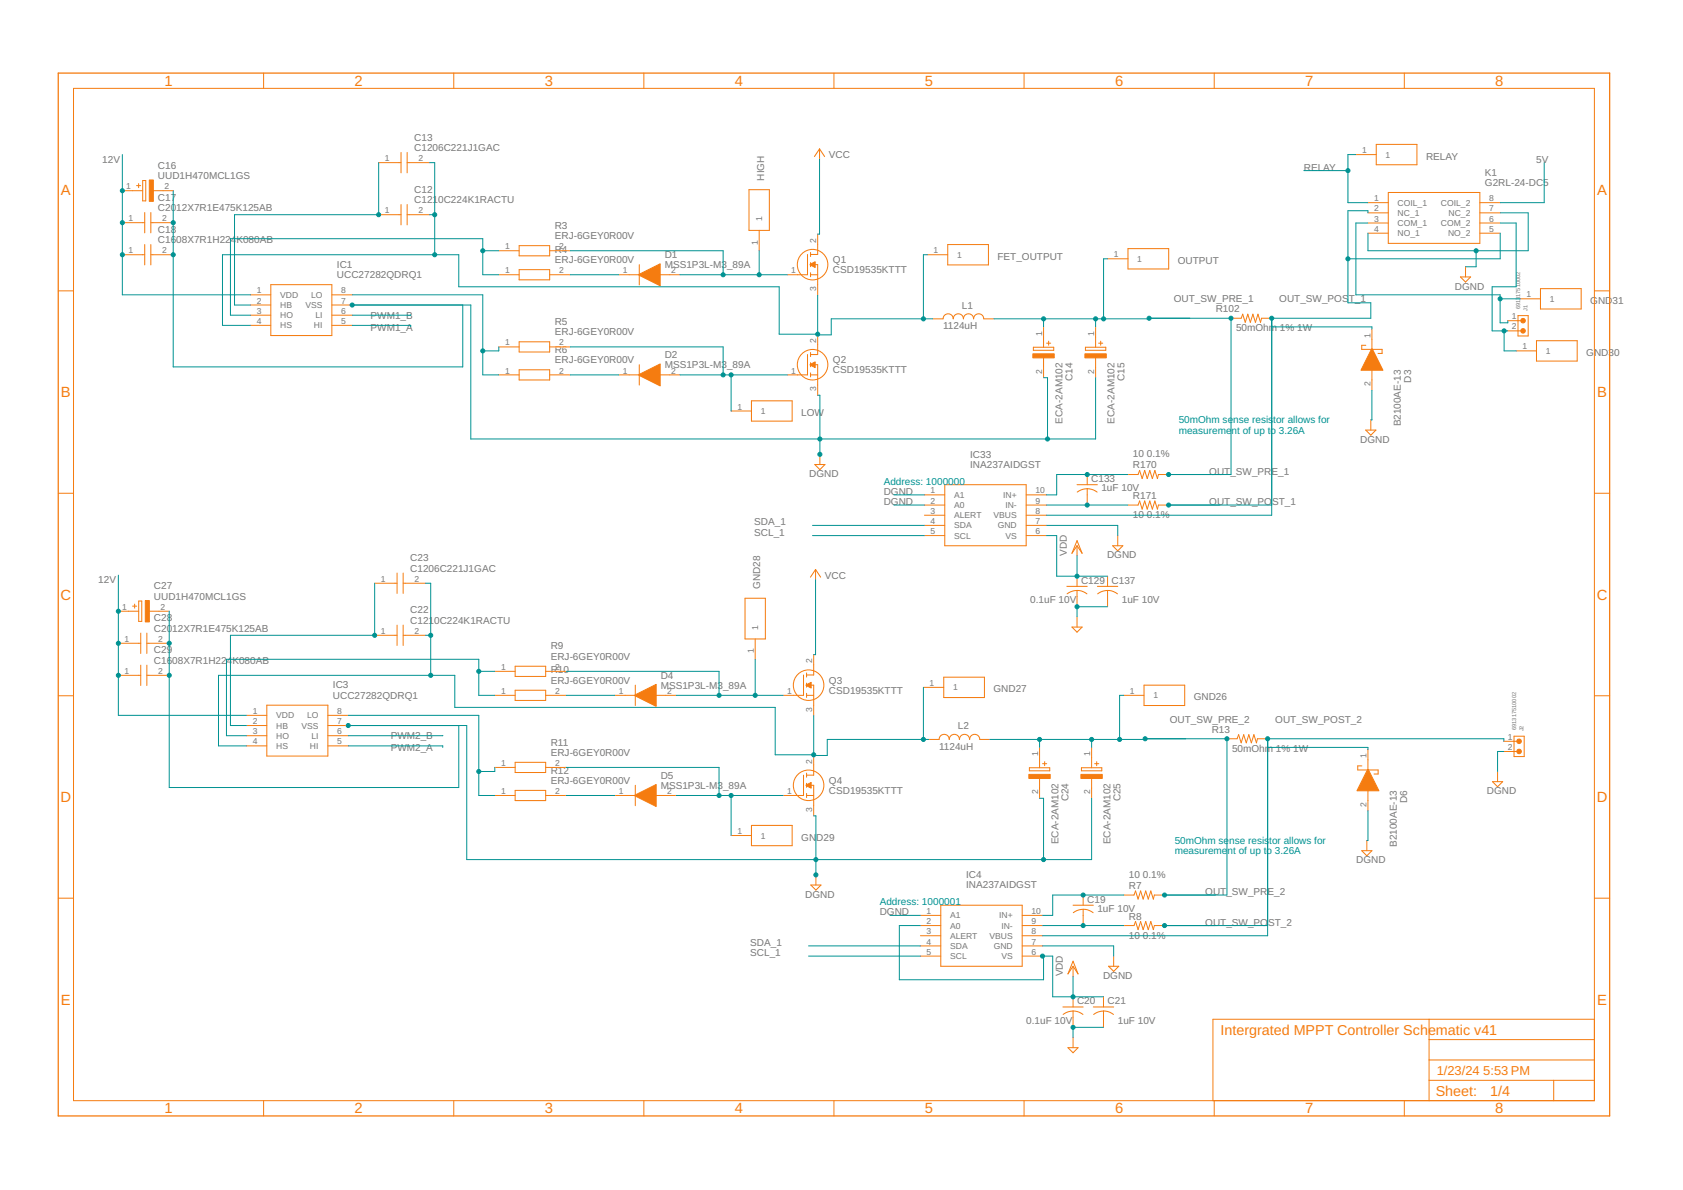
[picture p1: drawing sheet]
<svg xmlns="http://www.w3.org/2000/svg" width="420mm" height="297mm" viewBox="0 0 420 297" stroke-linecap="round" stroke-linejoin="round" font-family="sans-serif">
<g fill="none" stroke="#f57c10" stroke-width=".25">
<path d="M65.8 18.2v3.9M113.3 18.2v3.9M160.7 18.2v3.9M208.2 18.2v3.9M255.7 18.2v3.9M303.1 18.2v3.9M350.6 18.2v3.9M18.4 22.1h379.6v252.6h-379.6zM100.1 38.1v5M101.6 38.1v5M204.6 37.2l1.3 1.9M204.6 37.2l-1.3 1.9"/>
<path d="M204.6 37.2v2.5M338.5 38.6h5.1M343.6 36h10.1v5.1h-10.1zM30.5 47.6h5.1M30.5 55.6h5.6M34.1 46.3h1M34.6 45.8v1M35.6 45.1h.8v5h-.8zM36.1 53v5.1M37.7 53v5.1M37.7 55.6h5.5M38.2 47.6h5"/>
<path d="M94.5 53.6h5.6M94.5 40.6h5.6M100.1 51.1v5M101.6 51.1v5M101.6 53.6h5.6M101.6 40.6h5.6M187 47.3h5.1v10.2h-5.1zM189.5 57.5v5.1M204.1 58.4v5.1h-1.7M341.5 50.6h5.1M341.5 53.1h5.1M341.5 55.7h5.1"/>
<path d="M341.5 58.2h5.1M346.6 48h22.8v12.7h-22.8zM369.4 50.6h5.1M369.4 53.1h5.1M369.4 55.7h5.1M369.4 58.2h5.1M14.5 72.6h3.9M30.5 63.6h5.6M36.1 61v5.1M37.7 61v5.1M37.7 63.6h5.5M62.5 73.6h5.1"/>
<path d="M62.5 76.1h5.1M62.5 78.7h5.1M67.6 71.1h15.2v12.7h-15.2zM82.8 73.6h5.1M82.8 76.1h5.1M82.8 78.7h5.1M124.5 68.6h5.1M124.5 62.6h5.1M129.6 61.3h7.6v2.6h-7.6zM129.6 67.3h7.6v2.5h-7.6zM137.2 68.6h5.1M137.2 62.6h5.1"/>
<path d="M154.5 68.6h5.1M159.6 66.1v5M164.7 68.6h5.1M201.6 63.5v5.1h-5.1M202.4 66.1h1.7v7.6M202.4 68.6h1.7M202.4 63v1M202.4 65.6v1M202.4 68.1v1M231.5 63.6h5.1M232.9 79.6h2.5a1.27 1.27 0 0 1 1.3-1.3 1.27 1.27 0 0 1 1.3 1.3 1.27 1.27 0 0 1 1.2-1.3 1.27 1.27 0 0 1 1.3 1.3 1.27 1.27 0 0 1 1.3-1.3 1.27 1.27 0 0 1 1.3 1.3 1.27 1.27 0 0 1 1.2-1.3 1.27 1.27 0 0 1 1.3 1.3h2.5M236.6 61h10.2v5.1h-10.2z"/>
<path d="M276.5 64.6h5.1M281.6 62.1h10.2v5h-10.2zM307.3 79.4h2.6l.3-1 .7 2.1 .6-2.1 .6 2.1 .7-2.1 .6 2.1 .6-2.1 .7 2.1 .2-1.1h2.6M364.6 69.1h2.5l-1.2 1.3zM365.9 66.6v2.5M379 78.8h2.5v5.1h-2.5zM379.5 74.6h5.1M384.6 72.1h10.1v5h-10.1zM398 72.6h3.8M62.5 81.2h5.1M82.8 81.2h5.1M124.5 93.6h5.1"/>
<path d="M124.5 86.6h5.1M129.6 85.3h7.6v2.6h-7.6zM129.6 92.3h7.6v2.5h-7.6zM137.2 93.6h5.1M137.2 86.6h5.1M154.5 93.6h5.1M159.6 91v5.1M164.7 93.6h5.1M201.6 88.5v5.1h-5.1M202.4 91h1.7v7.7M202.4 88v1M202.4 90.5v1"/>
<path d="M202.4 93.1v1M202.4 93.6h1.7M204.1 83.4v5.1h-1.7M258 86.7h5.1v.7h-5.1zM260.5 81.6v5.1M260.5 89.2v5.1M261.3 85.7h1M261.8 85.2v1M271 86.7h5.1v.7h-5.1zM273.5 81.6v5.1M273.5 89.2v5.1M274.3 85.7h1"/>
<path d="M274.8 85.2v1M341 86.2h-1v1h5v1h-1M342.5 82.1v5.1M342.5 92.3v5.1M376.4 80.1h3.8M376.4 82.6h3.8M378.5 87.6h5.1M383.6 85h10.1v5.1h-10.1zM182.5 102.6h5.1M187.6 100.1h10.2v5h-10.2zM203.4 116h2.6l-1.3 1.2zM204.7 113.4v2.6"/>
<path d="M271.4 118.4v2.6M281.6 118.4h2.5l.4-1 .6 2.1 .7-2.1 .6 2.1 .6-2.1 .7 2.1 .6-2.1 .6 2.1 .3-1.1h2.5M341 107.4h2.5l-1.3 1.2zM342.2 104.8v2.6M14.5 123.1h3.9M230.8 123.5h5.1M230.8 126.1h5.1M230.8 128.6h5.1M230.8 131.1h5.1M230.8 133.7h5.1M235.9 121h20.3v15.2h-20.3zM256.2 123.5h5.1"/>
<path d="M256.2 126.1h5.1M256.2 128.6h5.1M256.2 131.1h5.1M256.2 133.7h5.1M268.9 121h5.1M268.9 136.2v2.5M268.9 135l1.3 3.1-1.3-1.9-1.3 1.9zM268.9 122.8l1.5-.7 1-.1v4.1M271.4 122l1.6 .3 .9 .5M277.8 136.2h2.5l-1.3 1.3zM279 133.7v2.5M281.6 126.1h2.5l.4-1 .6 2 .7-2 .6 2 .6-2 .7 2 .6-2 .6 2 .3-1h2.5"/>
<path d="M398 123.1h3.8M29.5 152.6h5.1M33.1 151.3h1M33.6 150.8v1M34.6 150h.8v5.1h-.8zM35.1 158v5.1M36.7 158v5.1M37.2 152.6h5M93.5 158.6h5.6M93.5 145.6h5.6M99.1 143v5.1M99.1 156v5.1"/>
<path d="M100.6 143v5.1M100.6 156v5.1M100.6 158.6h5.6M100.6 145.6h5.6M186 149.3h5.1v10.2h-5.1zM188.5 159.5v5.1M203.6 142.2l1.3 1.9M203.6 142.2l-1.3 1.9M203.6 142.2v2.5M266.3 146.4h5.1M267.6 156.5h2.6l-1.3 1.3zM268.9 147.4l1 .1 1.5 .7"/>
<path d="M268.9 147.4l-1.1 .1-1.4 .7M268.9 143.8v2.6M268.9 147.4v4M268.9 154v2.5M274 146.4h5M276.5 147.4l1.1 .1 1.4 .7M276.5 147.4l-1.6 .3-.9 .5M276.5 143.8v2.6M276.5 147.4v4M14.5 173.7h3.9M29.5 160.6h5.6M29.5 168.6h5.6"/>
<path d="M35.1 166v5.1M36.7 166v5.1M36.7 160.6h5.5M36.7 168.6h5.5M61.5 178.6h5.1M66.6 176h15.3v12.7h-15.3zM81.9 178.6h5M123.5 173.6h5.1M123.5 167.6h5.1M128.6 166.3h7.6v2.5h-7.6zM128.6 172.3h7.6v2.5h-7.6zM136.2 173.6h5.1"/>
<path d="M136.2 167.6h5.1M153.5 173.6h5.1M158.6 171v5.1M163.7 173.6h5.1M200.6 168.5v5.1h-5.1M201.4 171h1.7v7.6M201.4 173.6h1.7M201.4 168v1M201.4 170.5v1M201.4 173.1v1M203.1 163.4v5.1h-1.7M230.5 171.6h5.1"/>
<path d="M235.6 169h10.2v5.1h-10.2zM280.5 173.6h5.1M285.6 171h10.2v5.1h-10.2zM398 173.7h3.8M61.5 181.1h5.1M61.5 183.6h5.1M61.5 186.2h5.1M81.9 181.1h5M81.9 183.6h5M81.9 186.2h5M123.5 198.6h5.1M123.5 191.6h5.1"/>
<path d="M128.6 190.3h7.6v2.5h-7.6zM128.6 197.3h7.6v2.5h-7.6zM136.2 198.6h5.1M136.2 191.6h5.1M153.5 198.6h5.1M158.6 196v5.1M163.7 198.6h5.1M200.6 193.5v5.1h-5.1M201.4 196h1.7v7.6M201.4 193v1M201.4 195.5v1M201.4 198.1v1"/>
<path d="M201.4 198.6h1.7M203.1 188.4v5.1h-1.7M231.9 184.6h2.5a1.27 1.27 0 0 1 1.3-1.3 1.27 1.27 0 0 1 1.3 1.3 1.27 1.27 0 0 1 1.3-1.3 1.27 1.27 0 0 1 1.2 1.3 1.27 1.27 0 0 1 1.3-1.3 1.27 1.27 0 0 1 1.3 1.3 1.27 1.27 0 0 1 1.2-1.3 1.27 1.27 0 0 1 1.3 1.3h2.5M257 191.6h5.1v.8h-5.1zM259.5 186.6v5M259.5 194.2v5.1M260.3 190.6h1M260.8 190.1v1M270 191.6h5.1v.8h-5.1zM272.5 186.6v5M272.5 194.2v5.1M273.3 190.6h1"/>
<path d="M273.8 190.1v1M306.3 184.4h2.5l.4-1 .7 2 .6-2 .6 2 .7-2 .6 2 .6-2 .7 2 .2-1h2.6M340 191.2h-1v1h5v1h-1M341.5 187.1v5.1M341.5 197.3v5.1M372.6 195.1h2.5l-1.2 1.3zM373.9 192.6v2.5M375.4 185h3.8M375.4 187.6h3.8M378 183.8h2.5v5h-2.5zM182.5 208.6h5.1M187.6 206h10.2v5.1h-10.2z"/>
<path d="M203.7 218.4v2.5M340 212.3h2.5l-1.3 1.3zM341.2 209.8v2.5M14.5 224.2h3.9M202.4 220.9h2.6l-1.3 1.3zM229.8 228.5h5.1M229.8 231h5.1M229.8 233.6h5.1M229.8 236.1h5.1M229.8 238.7h5.1M234.9 226h20.3v15.2h-20.3zM255.2 228.5h5.1"/>
<path d="M255.2 231h5.1M255.2 233.6h5.1M255.2 236.1h5.1M255.2 238.7h5.1M267.9 226h5M267.9 239.9l1.2 3.2-1.2-1.9-1.3 1.9zM270.4 227l1.1 .1 1.4 .7M270.4 227l-1.5 .3-1 .5M270.4 223.4v2.6M270.4 227v4M278 238.7v2.5M280.6 231h2.5l.4-1 .6 2.1 .7-2.1 .6 2.1 .6-2.1 .7 2.1 .6-2.1 .6 2.1 .3-1.1h2.5"/>
<path d="M280.6 223.4h2.5l.4-1 .6 2 .7-2 .6 2 .6-2 .7 2 .6-2 .6 2 .3-1h2.5M398 224.2h3.8M265.3 251.4h5.1M265.4 253.2l.9-.5 1.6-.3v4M267.9 252.3l1.5 .4 1 .5M267.9 241.2v2.5M267.9 248.8v2.6M267.9 259v2.5M272.9 251.4h5.1M273 253.2l.9-.5 1.6-.3v4M275.5 252.3l1.1 .2 1.4 .7M275.5 248.8v2.6"/>
<path d="M276.8 241.2h2.5l-1.3 1.3zM356.8 254.4v20.3M356.8 259.5h41.2M398 254.4h-95.2v20.3M65.8 274.7v3.9M113.3 274.7v3.9M160.7 274.7v3.9M208.2 274.7v3.9M255.7 274.7v3.9M266.6 261.5h2.5l-1.2 1.3zM303.1 274.7v3.9M350.6 274.7v3.9"/>
<path d="M356.8 269.7h41.2M356.8 264.6h41.2M387.9 269.7v5"/>
<circle cx="202.9" cy="66.1" r="3.8"/>
<circle cx="202.9" cy="91" r="3.8"/>
<circle cx="201.9" cy="171" r="3.8"/>
<circle cx="201.9" cy="196" r="3.8"/>
</g>
<g fill="#f57c10" stroke="#f57c10" stroke-width=".25">
<path d="M202.2 66l1.3-.7v1.5l-1.3-.7z" fill-rule="evenodd"/>
<path d="M202.2 91l1.3-.7v1.5l-1.3-.7z" fill-rule="evenodd"/>
<path d="M159.5 68.5l5.3-2.7v5.5l-5.3-2.6z" fill-rule="evenodd"/>
<path d="M159.5 93.5l5.3-2.7v5.5l-5.3-2.6z" fill-rule="evenodd"/>
<path d="M257.8 88.3h5.4v1h-5.4z" fill-rule="evenodd"/>
<path d="M270.8 88.3h5.4v1h-5.4z" fill-rule="evenodd"/>
<path d="M37.3 44.9h1v5.4h-1z" fill-rule="evenodd"/>
<path d="M342.4 87.1h.2l2.7 5.3h-5.5z" fill-rule="evenodd"/>
<path d="M201.2 171l1.3-.7v1.4l-1.3-.6z" fill-rule="evenodd"/>
<path d="M201.2 195.9l1.3-.6v1.4l-1.3-.6z" fill-rule="evenodd"/>
<path d="M158.5 173.5l5.3-2.7v5.5l-5.3-2.6z" fill-rule="evenodd"/>
<path d="M158.5 198.5l5.3-2.7v5.5l-5.3-2.7z" fill-rule="evenodd"/>
<path d="M256.8 193.3h5.4v1h-5.4z" fill-rule="evenodd"/>
<path d="M269.8 193.3h5.4v1h-5.4z" fill-rule="evenodd"/>
<path d="M36.3 149.9h1v5.3h-1z" fill-rule="evenodd"/>
<path d="M341.4 192.1h.2l2.7 5.3h-5.5z" fill-rule="evenodd"/>
<circle cx="380.2" cy="80" r=".57"/>
<circle cx="380.2" cy="82.6" r=".57"/>
<circle cx="379.2" cy="185" r=".57"/>
<circle cx="379.2" cy="187.6" r=".57"/>
</g>
<path d="M14.5 18.2h387.3v260.4h-387.3z" fill="none" stroke="#f57c10" stroke-width=".32"/>
<g fill="none" stroke="#009292" stroke-width=".25">
<path d="M30.5 38.6v35h32M204.6 39.7v18.7h-.5M338.5 38.6h-2v12h5M43.2 47.6v44h72.3v-15.5M94.5 40.6v13h-36v22.5h4M107.2 53.6h1.3M107.2 40.6h1.3v23M325.5 42.6h11M341.5 53.1v-.5h-5v23h5.7v3.8h-24.7v49.2h-56.2M341.5 55.7h-3v17.9h36v7h1.9v-.5M374.5 53.1h7v9.5h-40v-4.4M374.5 58.2v6.4h-38"/>
<path d="M374.5 55.7h4v15.9h-6v11h3.9M385.5 40.6v10h-11M87.9 76.1h29.6v33.5h156v-15.3M87.9 73.6h32.6v20h4M102.5 78.6l-14.6 .1M120.5 62.6h4M124.5 68.6h-4v-9h-63v19.1h5M142.3 62.6h38.2v6M142.3 68.6h12.2M169.8 68.6h26.7M189.5 62.6v6M204.1 73.7v9.9h3.4v-4h25.4"/>
<path d="M231.5 63.6h-1v16M248.1 79.6l59.2-.2v39h-15.6M260.5 79.6v2M273.5 79.6v2M276.5 64.6h-1v15M368.5 62.6v4h-2.6M374.5 74.6h5M62.5 81.2h-7v-17.6h59v8h80v11.8h9.6M87.9 81.2h14.6v.4M124.5 86.6v1h-4M142.3 86.6h38.2v7M142.3 93.6h12.2"/>
<path d="M169.8 93.6h26.7M182.5 93.6v9M204.1 98.7h.6v14.7M260.5 94.3h1v15.3M317.5 81.6h25v.5M342.5 97.4v7.4h-.3M375.5 82.6v5h3M281.6 118.4h-17.8v5.1h-2.5M202.8 133.7h28M202.8 131.1h28M223.2 123.5h7.6M223.2 126.1h7.6"/>
<path d="M261.3 133.7h2.5v10.1h12.7M261.3 131.1h17.7v2.6M261.3 126.1h20.3M268.9 138.7v5.1M291.7 126.1h25.8M29.5 143.6v35h32M42.2 152.6v44h72.3v-15.5M93.5 145.6v13h-36v22.5h4M106.2 158.6h1.3M106.2 145.6h1.3v23M203.6 144.7v18.7h-.5M276.5 151.4h-7.6v2.6"/>
<path d="M86.9 178.6h32.6v20h4M119.5 167.6h4M123.5 173.6h-4v-9h-63v19h5M141.3 173.6h12.2M141.3 167.6h38.2v6M168.8 173.6h26.7M188.5 164.6v9M203.1 178.6v10h3.4v-4h25.4M230.5 171.6v13M280.5 173.6h-1v11M61.5 186.2h-7v-17.6h59v8h80v11.8h9.6M86.9 181.1h29.6v33.5h156v-15.3"/>
<path d="M86.9 186.2h23.6v.4M110.5 183.6h-23.6M123.5 191.6v1h-4M141.3 191.6h38.2v7M141.3 198.6h12.2M168.8 198.6h26.7M182.5 198.6v10M247.1 184.6l59.2-.2v39h-15.6M259.5 199.3h1v15.3M259.5 184.6v2M272.5 184.6v2M316.5 186.6h25v.5"/>
<path d="M375.4 187.6h-1.5v5M375.4 185v-.6h-58.9v49.2h-56.2M203.1 203.6h.6v14.8M341.5 202.4v7.4h-.3M201.8 238.7h28M201.8 236.1h28M222.2 228.5h7.6M229.8 231h-5.3v13.6h36v-5.9M260.3 238.7h2.5v10.1h12.7M260.3 231h20.3M260.3 236.1h17.7v2.6M280.6 223.4h-17.8v5.1h-2.5"/>
<path d="M290.7 231h25.8M267.9 243.7v5.1M275.5 256.4h-7.6v2.6"/>
</g>
<g fill="#009292" stroke="#009292" stroke-width=".25">
<circle cx="268.9" cy="143.8" r=".51"/>
<circle cx="260.3" cy="238.7" r=".51"/>
<circle cx="267.9" cy="248.8" r=".51"/>
<circle cx="268.9" cy="151.4" r=".51"/>
<circle cx="204.7" cy="113.4" r=".51"/>
<circle cx="87.9" cy="76.1" r=".51"/>
<circle cx="204.7" cy="109.6" r=".51"/>
<circle cx="261.5" cy="109.6" r=".51"/>
<circle cx="43.2" cy="63.6" r=".51"/>
<circle cx="43.2" cy="55.6" r=".51"/>
<circle cx="368.5" cy="62.6" r=".51"/>
<circle cx="267.9" cy="256.4" r=".51"/>
<circle cx="203.7" cy="218.4" r=".51"/>
<circle cx="86.9" cy="181.1" r=".51"/>
<circle cx="203.7" cy="214.6" r=".51"/>
<circle cx="260.5" cy="214.6" r=".51"/>
<circle cx="42.2" cy="168.6" r=".51"/>
<circle cx="42.2" cy="160.6" r=".51"/>
<circle cx="271.4" cy="118.4" r=".51"/>
<circle cx="271.4" cy="126.1" r=".51"/>
<circle cx="291.7" cy="118.4" r=".51"/>
<circle cx="260.5" cy="79.6" r=".51"/>
<circle cx="273.5" cy="79.6" r=".51"/>
<circle cx="286.9" cy="79.4" r=".51"/>
<circle cx="307.3" cy="79.4" r=".51"/>
<circle cx="275.5" cy="79.6" r=".51"/>
<circle cx="291.7" cy="126.1" r=".51"/>
<circle cx="317.5" cy="79.4" r=".51"/>
<circle cx="336.5" cy="64.6" r=".51"/>
<circle cx="180.5" cy="68.6" r=".51"/>
<circle cx="189.5" cy="68.6" r=".51"/>
<circle cx="180.5" cy="93.6" r=".51"/>
<circle cx="182.5" cy="93.6" r=".51"/>
<circle cx="120.5" cy="62.6" r=".51"/>
<circle cx="120.5" cy="87.6" r=".51"/>
<circle cx="204.1" cy="83.4" r=".51"/>
<circle cx="108.5" cy="63.6" r=".51"/>
<circle cx="108.5" cy="53.6" r=".51"/>
<circle cx="230.5" cy="79.6" r=".51"/>
<circle cx="94.5" cy="53.6" r=".51"/>
<circle cx="30.5" cy="55.6" r=".51"/>
<circle cx="30.5" cy="63.6" r=".51"/>
<circle cx="30.5" cy="47.6" r=".51"/>
<circle cx="29.5" cy="160.6" r=".51"/>
<circle cx="29.5" cy="168.6" r=".51"/>
<circle cx="29.5" cy="152.6" r=".51"/>
<circle cx="374.5" cy="74.6" r=".51"/>
<circle cx="375.5" cy="82.6" r=".51"/>
<circle cx="270.4" cy="223.4" r=".51"/>
<circle cx="270.4" cy="231" r=".51"/>
<circle cx="179.5" cy="173.6" r=".51"/>
<circle cx="188.5" cy="173.6" r=".51"/>
<circle cx="179.5" cy="198.6" r=".51"/>
<circle cx="182.5" cy="198.6" r=".51"/>
<circle cx="119.5" cy="167.6" r=".51"/>
<circle cx="119.5" cy="192.6" r=".51"/>
<circle cx="203.1" cy="188.4" r=".51"/>
<circle cx="107.5" cy="168.6" r=".51"/>
<circle cx="107.5" cy="158.6" r=".51"/>
<circle cx="230.5" cy="184.6" r=".51"/>
<circle cx="93.5" cy="158.6" r=".51"/>
<circle cx="336.5" cy="42.6" r=".51"/>
<circle cx="290.7" cy="223.4" r=".51"/>
<circle cx="259.5" cy="184.6" r=".51"/>
<circle cx="272.5" cy="184.6" r=".51"/>
<circle cx="285.9" cy="184.4" r=".51"/>
<circle cx="306.3" cy="184.4" r=".51"/>
<circle cx="279.5" cy="184.6" r=".51"/>
<circle cx="290.7" cy="231" r=".51"/>
<circle cx="316.5" cy="184.4" r=".51"/>
</g>
<g font-size="3.7" fill="#f57c10">
<text x="41.1" y="21.4">1</text>
<text x="88.5" y="21.4">2</text>
<text x="136" y="21.4">3</text>
<text x="183.4" y="21.4">4</text>
<text x="230.9" y="21.4">5</text>
<text x="278.4" y="21.4">6</text>
<text x="325.8" y="21.4">7</text>
<text x="373.3" y="21.4">8</text>
<text x="15.2" y="48.6">A</text>
<text x="398.7" y="48.6">A</text>
<text x="15.2" y="99.2">B</text>
<text x="398.7" y="99.2">B</text>
<text x="15.1" y="149.7">C</text>
<text x="398.6" y="149.7">C</text>
<text x="15.1" y="200.2">D</text>
<text x="398.6" y="200.2">D</text>
<text x="15.2" y="250.8">E</text>
<text x="398.7" y="250.8">E</text>
<text x="41.1" y="277.9">1</text>
<text x="88.5" y="277.9">2</text>
<text x="136" y="277.9">3</text>
<text x="183.4" y="277.9">4</text>
<text x="230.9" y="277.9">5</text>
<text x="278.4" y="277.9">6</text>
<text x="325.8" y="277.9">7</text>
<text x="373.3" y="277.9">8</text>
</g>
<g font-size="3.6" fill="#f57c10">
<text x="304.7" y="258.3">Intergrated MPPT Controller Schematic v41</text>
<text x="358.4" y="273.6">Sheet:</text>
<text x="372" y="273.5">1/4</text>
</g>
<g font-size="3.2" fill="#f57c10">
<text x="358.7" y="268.4">1/23/24</text>
<text x="370.3" y="268.4">5:53 PM</text>
</g>
<g font-size="2.5" fill="#757575">
<text x="103.4" y="35.1">C13</text>
<text x="25.5" y="40.6">12V</text>
<text x="103.4" y="37.7">C1206C221J1GAC</text>
<text x="207" y="39.5">VCC</text>
<text x="356" y="39.9">RELAY</text>
<text x="383.5" y="40.6">5V</text>
<text x="39.4" y="44.7">UUD1H470MCL1GS</text>
<text x="39.4" y="42.1">C16</text>
<text x="190.8" y="45.1" transform="rotate(-90 190.8 45.1)">HIGH</text>
<text x="325.5" y="42.6">RELAY</text>
<text x="370.7" y="46.4">G2RL-24-DC5</text>
<text x="370.7" y="43.9">K1</text>
<text x="39.4" y="52.7">C2012X7R1E475K125AB</text>
<text x="39.4" y="50.1">C17</text>
<text x="103.4" y="50.7">C1210C224K1RACTU</text>
<text x="103.4" y="48.1">C12</text>
<text x="39.4" y="58.1">C18</text>
<text x="138.5" y="59.7">ERJ-6GEY0R00V</text>
<text x="138.5" y="57.1">R3</text>
<text x="39.4" y="60.7">C1608X7R1H22</text>
<text x="57.6" y="60.7">4</text>
<text x="59" y="60.7">K080AB</text>
<text x="138.5" y="65.7">ERJ-6GEY0R00V</text>
<text x="138.5" y="63.1">R4</text>
<text x="166" y="64.4">D1</text>
<text x="208" y="65.7">Q1</text>
<text x="249" y="64.9">FET_OUTPUT</text>
<text x="294" y="65.9">OUTPUT</text>
<text x="84.1" y="69.4">UCC27282QDRQ1</text>
<text x="84.1" y="66.9">IC1</text>
<text x="166" y="66.9">MSS1P3L-M3_89A</text>
<text x="208" y="68.2">CSD19535KTTT</text>
<text x="240.1" y="77">L1</text>
<text x="293" y="75.4">OUT_SW_PRE_1</text>
<text x="303.5" y="77.9">R102</text>
<text x="319.4" y="75.4">OUT_SW_POS</text>
<text x="336.7" y="75.4">T_1</text>
<text x="363.2" y="72.3">DGND</text>
<text x="397" y="75.9">GND</text>
<text x="402.6" y="75.9">31</text>
<text x="92.5" y="82.6">PWM1_A</text>
<text x="92.5" y="79.6">PWM1_B</text>
<text x="138.5" y="83.7">ERJ-6GEY0R00V</text>
<text x="138.5" y="81.1">R5</text>
<text x="235.4" y="82.1">1124uH</text>
<text x="308.6" y="82.7">50mOhm 1% 1W</text>
<text x="138.5" y="88.1">R6</text>
<text x="166" y="89.4">D2</text>
<text x="396" y="88.9">GND30</text>
<text x="138.5" y="90.7">ERJ-6GEY0R00V</text>
<text x="166" y="91.9">MSS1P3L-M3_89A</text>
<text x="208" y="93.2">CSD19535KTTT</text>
<text x="208" y="90.7">Q2</text>
<text x="267.8" y="95" transform="rotate(-90 267.8 95)">C14</text>
<text x="280.8" y="95" transform="rotate(-90 280.8 95)">C15</text>
<text x="352.3" y="95.5" transform="rotate(-90 352.3 95.5)">D3</text>
<text x="200" y="103.9">LOW</text>
<text x="265.2" y="105.7" transform="rotate(-90 265.2 105.7)">ECA-2AM102</text>
<text x="278.2" y="105.7" transform="rotate(-90 278.2 105.7)">ECA-2AM102</text>
<text x="349.7" y="106.4" transform="rotate(-90 349.7 106.4)">B2100AE-13</text>
<text x="339.6" y="110.5">DGND</text>
<text x="202" y="119.1">DGND</text>
<text x="242.2" y="116.8">INA237AIDGST</text>
<text x="242.2" y="114.3">IC33</text>
<text x="282.8" y="114.1">10</text>
<text x="282.8" y="116.9">R170</text>
<text x="286.3" y="114.1">0.1%</text>
<text x="301.9" y="118.4">OUT_SW_PRE_1</text>
<text x="220.6" y="123.5">DGND</text>
<text x="272.4" y="120.3">C133</text>
<text x="275" y="122.6">1uF 10V</text>
<text x="282.8" y="124.6">R171</text>
<text x="188.3" y="131.1">SDA_1</text>
<text x="220.6" y="126.1">DGND</text>
<text x="282.8" y="129.4">10</text>
<text x="286.3" y="129.4">0.1%</text>
<text x="301.9" y="126.1">OUT_SW_PO</text>
<text x="317.6" y="126.1">ST_1</text>
<text x="188.3" y="133.7">SCL_1</text>
<text x="102.4" y="142.7">C1206C221J1GAC</text>
<text x="102.4" y="140.1">C23</text>
<text x="266.3" y="138.8" transform="rotate(-90 266.3 138.8)">VDD</text>
<text x="276.4" y="139.4">DGND</text>
<text x="24.5" y="145.6">12V</text>
<text x="38.4" y="149.7">UUD1H470MCL1GS</text>
<text x="38.4" y="147.1">C27</text>
<text x="189.8" y="147.1" transform="rotate(-90 189.8 147.1)">GND28</text>
<text x="206" y="144.5">VCC</text>
<text x="269.9" y="145.7">C129</text>
<text x="277.5" y="145.7">C137</text>
<text x="38.4" y="155.1">C28</text>
<text x="102.4" y="155.7">C1210C224K1RACTU</text>
<text x="102.4" y="153.1">C22</text>
<text x="257.2" y="150.6">0.1uF 10V</text>
<text x="280" y="150.6">1uF 10V</text>
<text x="38.4" y="157.7">C2012X7R1E475K125AB</text>
<text x="38.4" y="165.7">C1608X7R1H22</text>
<text x="38.4" y="163.1">C29</text>
<text x="56.6" y="165.7">4</text>
<text x="58" y="165.7">K080AB</text>
<text x="137.5" y="164.7">ERJ-6GEY0R00V</text>
<text x="137.5" y="162.1">R9</text>
<text x="83.1" y="171.8">IC3</text>
<text x="137.5" y="170.7">ERJ-6GEY0R00V</text>
<text x="137.5" y="168.1">R10</text>
<text x="165" y="171.9">MSS1P3L-M3_89A</text>
<text x="165" y="169.4">D4</text>
<text x="207" y="173.2">CSD19535KTTT</text>
<text x="207" y="170.7">Q3</text>
<text x="248" y="172.8">GND27</text>
<text x="83.1" y="174.4">UCC27282QDRQ1</text>
<text x="298" y="174.8">GND26</text>
<text x="97.5" y="184.6">PWM2_B</text>
<text x="239.1" y="182">L2</text>
<text x="292" y="180.4">OUT_SW_PRE_2</text>
<text x="302.5" y="182.9">R13</text>
<text x="318.4" y="180.4">OUT_SW_POST_2</text>
<text x="97.5" y="187.6">PWM2_A</text>
<text x="137.5" y="188.6">ERJ-6GEY0R00V</text>
<text x="137.5" y="186.1">R11</text>
<text x="234.4" y="187.1">1124uH</text>
<text x="307.6" y="187.7">50mOhm 1% 1W</text>
<text x="137.5" y="195.6">ERJ-6GEY0R00V</text>
<text x="137.5" y="193.1">R12</text>
<text x="165" y="196.9">MSS1P3L-M3_89A</text>
<text x="165" y="194.4">D5</text>
<text x="207" y="195.6">Q4</text>
<text x="207" y="198.2">CSD19535KTTT</text>
<text x="266.8" y="200" transform="rotate(-90 266.8 200)">C24</text>
<text x="279.8" y="200" transform="rotate(-90 279.8 200)">C25</text>
<text x="351.3" y="200.5" transform="rotate(-90 351.3 200.5)">D6</text>
<text x="371.2" y="198.3">DGND</text>
<text x="200" y="209.8">GN</text>
<text x="203.8" y="209.8">D29</text>
<text x="264.2" y="210.7" transform="rotate(-90 264.2 210.7)">ECA-2AM102</text>
<text x="277.2" y="210.7" transform="rotate(-90 277.2 210.7)">ECA-2AM102</text>
<text x="338.6" y="215.5">DGND</text>
<text x="348.7" y="211.4" transform="rotate(-90 348.7 211.4)">B2100AE-13</text>
<text x="241.2" y="221.8">INA237AIDGST</text>
<text x="241.2" y="219.2">IC4</text>
<text x="281.8" y="219.1">10</text>
<text x="281.8" y="221.9">R7</text>
<text x="285.3" y="219.1">0.1%</text>
<text x="201" y="224.1">DGND</text>
<text x="271.4" y="225.3">C19</text>
<text x="274" y="227.6">1uF 10V</text>
<text x="300.9" y="223.4">OUT_SW_PRE_2</text>
<text x="219.6" y="228.5">DGND</text>
<text x="281.8" y="229.5">R8</text>
<text x="300.9" y="231">OUT_SW_PO</text>
<text x="316.6" y="231">ST_2</text>
<text x="187.3" y="236.1">SDA_1</text>
<text x="187.3" y="238.7">SCL_1</text>
<text x="281.8" y="234.3">10</text>
<text x="285.3" y="234.3">0.1%</text>
<text x="265.3" y="243.7" transform="rotate(-90 265.3 243.7)">VDD</text>
<text x="275.4" y="244.4">DGND</text>
<text x="268.9" y="250.7">C20</text>
<text x="276.5" y="250.7">C21</text>
<text x="256.2" y="255.5">0.1uF 10V</text>
<text x="279" y="255.5">1uF 10V</text>
</g>
<g font-size="2.5" fill="#009292">
<text x="294.3" y="105.6">50mOhm se</text>
<text x="307.9" y="105.6">nse resis</text>
<text x="317.9" y="105.6">tor allows for</text>
<text x="294.3" y="108.3">measureme</text>
<text x="307.5" y="108.3">nt of up to 3.26A</text>
<text x="220.6" y="121">Address: 1000000</text>
<text x="293.3" y="210.6">50mOhm se</text>
<text x="293.3" y="213.3">measureme</text>
<text x="306.5" y="213.3">nt of up to 3.26A</text>
<text x="306.9" y="210.6">nse resis</text>
<text x="316.9" y="210.6">tor allows for</text>
<text x="219.6" y="226">Address: 1000001</text>
</g>
<g font-size="2.1" fill="#757575">
<text x="96.1" y="40.2">1</text>
<text x="104.5" y="40.2">2</text>
<text x="340.1" y="38.2">1</text>
<text x="345.9" y="39.4">1</text>
<text x="31.5" y="47.2">1</text>
<text x="41.1" y="47.2">2</text>
<text x="96.1" y="53.2">1</text>
<text x="104.5" y="53.2">2</text>
<text x="343.1" y="50.2">1</text>
<text x="343.1" y="52.8">2</text>
<text x="348.9" y="51.4">COIL_1</text>
<text x="348.9" y="53.9">NC_1</text>
<text x="359.7" y="51.4">COIL_2</text>
<text x="361.6" y="53.9">NC_2</text>
<text x="371.8" y="52.8">7</text>
<text x="371.8" y="50.2">8</text>
<text x="32.1" y="55.2">1</text>
<text x="40.5" y="55.2">2</text>
<text x="190.3" y="55.2" transform="rotate(-90 190.3 55.2)">1</text>
<text x="343.1" y="55.3">3</text>
<text x="343.1" y="57.9">4</text>
<text x="348.9" y="56.4">COM_1</text>
<text x="348.9" y="59">NO_1</text>
<text x="359.7" y="56.4">COM_2</text>
<text x="361.5" y="59">NO_2</text>
<text x="371.8" y="57.9">5</text>
<text x="371.8" y="55.3">6</text>
<text x="32.1" y="63.2">1</text>
<text x="40.5" y="63.2">2</text>
<text x="126.1" y="62.2">1</text>
<text x="139.6" y="62.2">2</text>
<text x="189.2" y="61" transform="rotate(-90 189.2 61)">1</text>
<text x="203.8" y="60.6" transform="rotate(-90 203.8 60.6)">2</text>
<text x="233.1" y="63.2">1</text>
<text x="238.9" y="64.4">1</text>
<text x="278.1" y="64.2">1</text>
<text x="283.9" y="65.4">1</text>
<text x="126.1" y="68.2">1</text>
<text x="139.6" y="68.2">2</text>
<text x="155.5" y="68.2">1</text>
<text x="167.6" y="68.2">2</text>
<text x="197.5" y="68.2">1</text>
<text x="64.1" y="73.2">1</text>
<text x="64.1" y="75.8">2</text>
<text x="70" y="74.4">VDD</text>
<text x="70" y="76.9">HB</text>
<text x="76.2" y="76.9">VSS</text>
<text x="77.7" y="74.4">LO</text>
<text x="85.2" y="73.2">8</text>
<text x="85.2" y="75.8">7</text>
<text x="203.8" y="72.7" transform="rotate(-90 203.8 72.7)">3</text>
<text x="381.1" y="74.2">1</text>
<text x="386.9" y="75.4">1</text>
<text x="64.1" y="78.3">3</text>
<text x="64.1" y="80.9">4</text>
<text x="70" y="79.4">HO</text>
<text x="70" y="82">HS</text>
<text x="78.4" y="82">HI</text>
<text x="78.7" y="79.4">LI</text>
<text x="85.2" y="78.3">6</text>
<text x="85.2" y="80.9">5</text>
<text x="260.2" y="83.8" transform="rotate(-90 260.2 83.8)">1</text>
<text x="273.2" y="83.8" transform="rotate(-90 273.2 83.8)">1</text>
<text x="377.4" y="79.7">1</text>
<text x="377.4" y="82.2">2</text>
<text x="126.1" y="86.2">1</text>
<text x="139.6" y="86.2">2</text>
<text x="203.8" y="85.6" transform="rotate(-90 203.8 85.6)">2</text>
<text x="342.2" y="84.3" transform="rotate(-90 342.2 84.3)">1</text>
<text x="380.1" y="87.2">1</text>
<text x="385.9" y="88.3">1</text>
<text x="126.1" y="93.2">1</text>
<text x="139.6" y="93.2">2</text>
<text x="155.5" y="93.2">1</text>
<text x="167.6" y="93.2">2</text>
<text x="197.5" y="93.2">1</text>
<text x="260.2" y="93.3" transform="rotate(-90 260.2 93.3)">2</text>
<text x="273.2" y="93.3" transform="rotate(-90 273.2 93.3)">2</text>
<text x="203.8" y="97.7" transform="rotate(-90 203.8 97.7)">3</text>
<text x="342.2" y="96.4" transform="rotate(-90 342.2 96.4)">2</text>
<text x="184.1" y="102.2">1</text>
<text x="189.9" y="103.3">1</text>
<text x="232.3" y="123.2">1</text>
<text x="232.3" y="125.7">2</text>
<text x="238.2" y="124.3">A1</text>
<text x="250.5" y="124.3">IN+</text>
<text x="258.5" y="123.2">10</text>
<text x="258.5" y="125.7">9</text>
<text x="232.3" y="128.2">3</text>
<text x="232.3" y="130.8">4</text>
<text x="238.2" y="126.8">A0</text>
<text x="238.2" y="129.4">ALERT</text>
<text x="238.2" y="131.9">SDA</text>
<text x="248" y="129.4">VBUS</text>
<text x="249.1" y="131.9">GND</text>
<text x="251" y="126.8">IN-</text>
<text x="258.5" y="128.2">8</text>
<text x="258.5" y="130.8">7</text>
<text x="232.3" y="133.3">5</text>
<text x="238.2" y="134.4">SCL</text>
<text x="251" y="134.4">VS</text>
<text x="258.5" y="133.3">6</text>
<text x="95.1" y="145.2">1</text>
<text x="103.5" y="145.2">2</text>
<text x="30.5" y="152.2">1</text>
<text x="40.1" y="152.2">2</text>
<text x="31.1" y="160.2">1</text>
<text x="39.5" y="160.2">2</text>
<text x="95.1" y="158.2">1</text>
<text x="103.5" y="158.2">2</text>
<text x="189.3" y="157.2" transform="rotate(-90 189.3 157.2)">1</text>
<text x="125.1" y="167.2">1</text>
<text x="138.6" y="167.2">2</text>
<text x="188.2" y="163" transform="rotate(-90 188.2 163)">1</text>
<text x="202.8" y="165.6" transform="rotate(-90 202.8 165.6)">2</text>
<text x="31.1" y="168.2">1</text>
<text x="39.5" y="168.2">2</text>
<text x="125.1" y="173.2">1</text>
<text x="138.6" y="173.2">2</text>
<text x="154.5" y="173.2">1</text>
<text x="166.6" y="173.2">2</text>
<text x="196.5" y="173.2">1</text>
<text x="232.1" y="171.2">1</text>
<text x="237.9" y="172.3">1</text>
<text x="282.1" y="173.2">1</text>
<text x="63.1" y="178.2">1</text>
<text x="69" y="179.3">VDD</text>
<text x="76.7" y="179.3">LO</text>
<text x="84.2" y="178.2">8</text>
<text x="202.8" y="177.7" transform="rotate(-90 202.8 177.7)">3</text>
<text x="287.9" y="174.3">1</text>
<text x="63.1" y="180.8">2</text>
<text x="63.1" y="183.3">3</text>
<text x="63.1" y="185.8">4</text>
<text x="69" y="181.9">HB</text>
<text x="69" y="184.4">HO</text>
<text x="75.2" y="181.9">VSS</text>
<text x="77.7" y="184.4">LI</text>
<text x="84.2" y="180.8">7</text>
<text x="84.2" y="183.3">6</text>
<text x="84.2" y="185.8">5</text>
<text x="376.4" y="184.7">1</text>
<text x="69" y="187">HS</text>
<text x="77.4" y="187">HI</text>
<text x="125.1" y="191.2">1</text>
<text x="138.6" y="191.2">2</text>
<text x="202.8" y="190.6" transform="rotate(-90 202.8 190.6)">2</text>
<text x="259.2" y="188.8" transform="rotate(-90 259.2 188.8)">1</text>
<text x="272.2" y="188.8" transform="rotate(-90 272.2 188.8)">1</text>
<text x="341.2" y="189.3" transform="rotate(-90 341.2 189.3)">1</text>
<text x="376.4" y="187.2">2</text>
<text x="125.1" y="198.2">1</text>
<text x="138.6" y="198.2">2</text>
<text x="154.5" y="198.2">1</text>
<text x="166.6" y="198.2">2</text>
<text x="196.5" y="198.2">1</text>
<text x="202.8" y="202.6" transform="rotate(-90 202.8 202.6)">3</text>
<text x="259.2" y="198.3" transform="rotate(-90 259.2 198.3)">2</text>
<text x="272.2" y="198.3" transform="rotate(-90 272.2 198.3)">2</text>
<text x="341.2" y="201.3" transform="rotate(-90 341.2 201.3)">2</text>
<text x="184.1" y="208.2">1</text>
<text x="189.9" y="209.3">1</text>
<text x="231.3" y="228.1">1</text>
<text x="231.3" y="230.7">2</text>
<text x="231.3" y="233.2">3</text>
<text x="237.2" y="229.3">A1</text>
<text x="237.2" y="231.8">A0</text>
<text x="249.5" y="229.3">IN+</text>
<text x="250" y="231.8">IN-</text>
<text x="257.5" y="228.1">10</text>
<text x="257.5" y="230.7">9</text>
<text x="257.5" y="233.2">8</text>
<text x="231.3" y="235.8">4</text>
<text x="231.3" y="238.3">5</text>
<text x="237.2" y="234.3">ALERT</text>
<text x="237.2" y="236.9">SDA</text>
<text x="237.2" y="239.4">SCL</text>
<text x="247" y="234.3">VBUS</text>
<text x="248.1" y="236.9">GND</text>
<text x="250" y="239.4">VS</text>
<text x="257.5" y="235.8">7</text>
<text x="257.5" y="238.3">6</text>
</g>
<g font-size="1.4" fill="#757575">
<text x="379.5" y="77.2" transform="rotate(-90 379.5 77.2)">691317510002</text>
<text x="381.3" y="77.6" transform="rotate(-90 381.3 77.6)">J1</text>
<text x="378.5" y="182.2" transform="rotate(-90 378.5 182.2)">691317510002</text>
<text x="380.3" y="182.6" transform="rotate(-90 380.3 182.6)">J2</text>
</g>
</svg>
